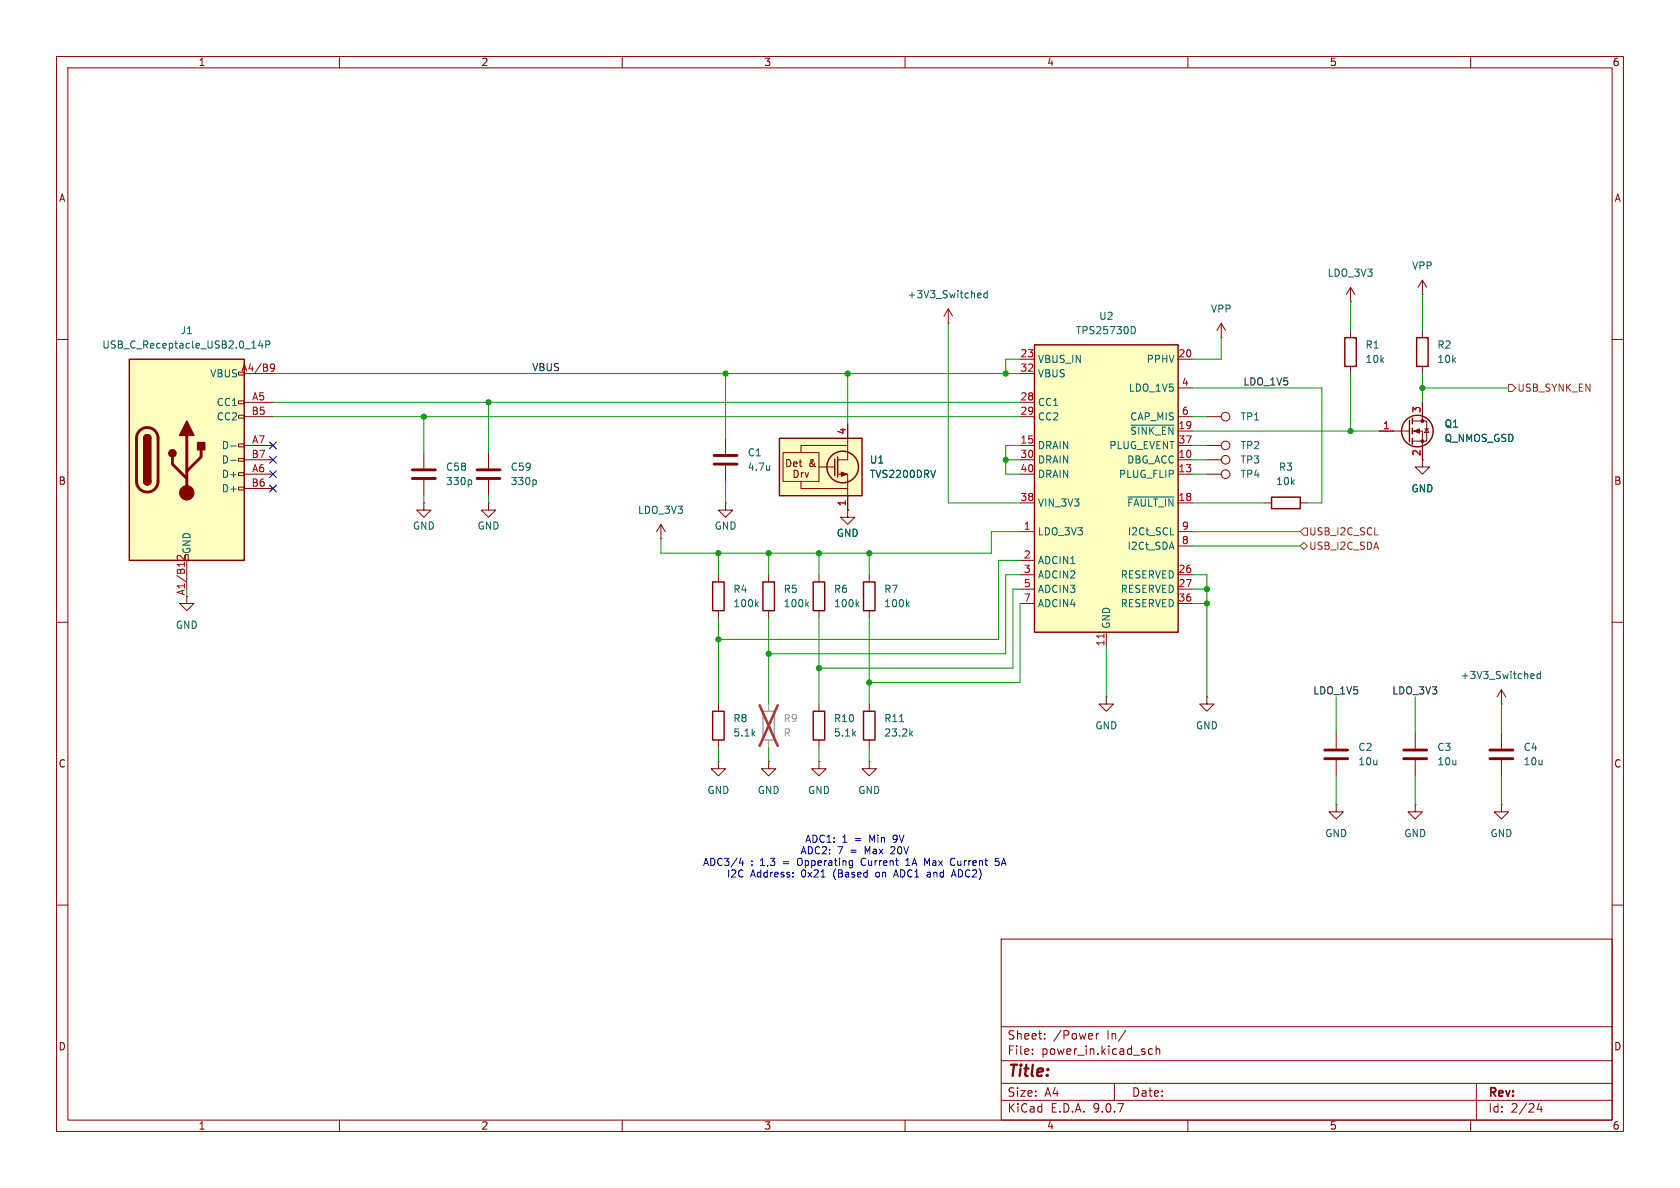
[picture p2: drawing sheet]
<svg xmlns="http://www.w3.org/2000/svg" width="297mm" height="210mm" viewBox="0 0 297 210" stroke-linecap="round" stroke-linejoin="round" font-family="sans-serif">
<g fill="none" stroke="#840000" stroke-width=".18">
<path d="M10 10h277v190h-277zM12 12h273v186h-273zM60 10v2M110 10v2M160 10v2M210 10v2M260 10v2M10 60h2M128.3 77.5v2.8M213.4 78.7h2.5M285 60h2M116.8 95.3h.1"/>
<path d="M116.8 92.7l-.7 1.3M116.8 92.7l.8 1.3M116.8 92.7v2.6M128.3 88.9v1.3h1.2l-1.2 1.2-1.3-1.2h1.3M128.3 88.9h.1M128.3 82.3v2.8M149.9 90.2v1.2h1.2l-1.2 1.3-1.3-1.3h1.3M149.9 90.2h.1M213.4 83.8h2.5M213.4 81.3h2.5M10 110h2M285 110h2"/>
<path d="M250.2 129.5v2.8M250.2 134.4v2.8M265.4 124.5h.1M265.4 121.9l-.7 1.3M265.4 121.9l.8 1.3M265.4 121.9v2.6M265.4 129.5v2.8M265.4 134.4v2.8M250.2 142.2v1.3h1.3l-1.3 1.3-1.3-1.3h1.3M250.2 142.2h.1M265.4 142.2v1.3h1.3l-1.3 1.3-1.2-1.3h1.2M265.4 142.2h.1"/>
<path d="M10 160h2M177 166h108v32h-108zM285 160h2M60 198v2M110 198v2M160 198v2M177 194.5h108M177 191.5h108M177 187.5h108M177 181.5h108M182.5 186.3v.1M182.5 185.5v.1"/>
<path d="M184.7 183.6v.1M184.7 182.8v.1M193.8 182.7v1M194.2 182.7l-.2 .1-.2 .2M197 191.5v3M199 182.1l-1.3 2M203.7 185.5l-.4-.1-.3 .3v.4l.2 .2h.5M204.4 185.5l.2-.1 .4 .1v.9M204.4 184.9v1.5M210 198v2M260 198v2M261 191.5v6.5"/>
<path d="M272.1 195l-.4 1.1h1M272.5 195.6v1"/>
<circle cx="216.7" cy="78.7" r=".76"/>
<circle cx="216.7" cy="81.3" r=".76"/>
<circle cx="216.7" cy="83.8" r=".76"/>
</g>
<path d="M136.1 82.3v.8M136.1 83l-.1 .1M270.8 119.1l.4 .1v.2l-.6 .1M271.2 119.9l-.4 .1M272.3 119.2l-.3-.1-.3 .3 .1 .5h.5M272.3 118.7v1.3" fill="none" stroke="#006464" stroke-width=".18"/>
<path d="M126.2 80.5h4.1M126.2 82h4.1M248.2 132.6h4M248.2 134.1h4M263.4 132.6h4.1M263.4 134.1h4.1" fill="none" stroke="#840000" stroke-width=".51"/>
<path d="M137.8 77.5h14.6v10.1h-14.6z" fill="#ffffc2"/>
<g fill="none" stroke="#840000" stroke-width=".18">
<path d="M167.6 57.2h.1M167.6 54.6l-.7 1.3M167.6 54.6l.8 1.3M167.6 54.6v2.6M149.9 78.7h-8.3v1.3M149.9 74.9v6.4h-1.8M243.8 76.2h5.4M249.7 74.4h2.5v3.6h-2.5M249.7 76.2h1.8v5.1M251.5 71.1v3.3M251.8 75.8h.8M252.2 75.8l.4 .7h-.8z"/>
<path d="M138.4 80h6.4v5.1h-6.4zM141.6 85.1v1.3h8.3M144.8 82.6h2.8M148.1 83.8h1.8v6.4M223.5 88.9h1.3M229.9 88.9h1.2M33 105.4v1.3h1.3l-1.3 1.3-1.3-1.3h1.3M213.4 123.2v1.3h1.2l-1.2 1.2-1.3-1.2h1.3M213.4 123.2h.1M236.2 129.5v2.8M236.2 134.4v2.8M236.2 142.2v1.3h1.3l-1.3 1.3-1.3-1.3h1.3"/>
<path d="M236.2 142.2h.1"/>
</g>
<g fill="none" stroke="#840000" stroke-width=".25">
<path d="M137.8 77.5h14.6v10.1h-14.6zM249.2 74.3v3.8M249.7 73.9v1M249.7 75.7v1M249.7 77.5v1M147.6 81.2v2.9M148.1 80.8v3.5M224.8 87.9h5.1v2h-5.1z"/>
<circle cx="250.6" cy="76.2" r="2.79"/>
<circle cx="149" cy="82.5" r="2.79"/>
</g>
<g fill="#840000" stroke="#840000" stroke-width=".18">
<path d="M148.7 83.4l1 .4-1 .4z"/>
<path d="M249.9 76.2l1.1-.4v.8z"/>
<circle cx="251.5" cy="74.4" r=".25"/>
<circle cx="251.5" cy="78" r=".25"/>
</g>
<path d="M173 51.8l.4 .1v.2l-.6 .1M173.4 52.6h-.4M174.5 51.9l-.3-.1-.3 .2 .2 .6h.4M174.5 51.4v1.2M165.4 83.1l-.4 1.3" fill="none" stroke="#006464" stroke-width=".18"/>
<path d="M234.2 132.6h4.1M234.2 134.1h4.1" fill="none" stroke="#840000" stroke-width=".51"/>
<path d="M22.9 63.5h20.3v35.6h-20.3z" fill="#ffffc2"/>
<g fill="none" stroke="#840000" stroke-width=".18">
<path d="M215.9 59.7h.1M215.9 57.2l-.8 1.2M215.9 57.2l.8 1.2M215.9 57.2v2.5M238.8 53.3h.1M238.8 50.8v2.5M238.8 58.4v1.3M238.8 50.8l-.8 1.3M238.8 50.8l.7 1.3M251.5 52.1h.1M251.5 49.5l-.8 1.3M251.5 49.5l.7 1.3"/>
<path d="M251.5 49.5v2.6M251.5 58.4v1.3M42.2 70.9h1v.5h-1zM42.2 73.4h1v.5h-1zM42.2 78.5h1v.5h-1zM43.2 66h5.1M43.2 71.1h5.1M43.2 73.7h5.1M43.2 78.7h5.1M213.4 73.7h2.5M238.8 64.8v1.2M251.5 64.8v1.2"/>
<path d="M32.8 98h.5v1.1h-.5zM33 99.1v5M42.2 81h1v.5h-1zM42.2 83.6h1v.5h-1zM42.2 86.1h1v.5h-1zM43.2 81.3h5.1M43.2 83.8h5.1M43.2 86.4h5.1M74.9 88.9v1.3h1.3l-1.3 1.2-1.2-1.2h1.2M74.9 88.9h.1M74.9 80v2.8M74.9 84.8v2.8"/>
<path d="M86.4 88.9v1.3h1.2l-1.2 1.2-1.3-1.2h1.3M86.4 88.9h.1M86.4 80v2.8M86.4 84.8v2.8M251.5 81.3v1.3h1.2l-1.2 1.2-1.3-1.2h1.3M127 101.6v1.3M127 108v1.2M135.9 101.6v1.3M135.9 108v1.2M144.8 101.6v1.3M144.8 108v1.2M153.7 101.6v1.3"/>
<path d="M153.7 108v1.2M127 134.6v1.3h1.3l-1.3 1.3-1.3-1.3h1.3M127 134.6h.1M127 124.5v1.2M127 130.8v1.3M135.9 134.6v1.3h1.3l-1.3 1.3-1.3-1.3h1.3M135.9 134.6h.1M144.8 134.6v1.3h1.2l-1.2 1.3-1.3-1.3h1.3M144.8 134.6h.1M144.8 124.5v1.2M144.8 130.8v1.3M153.7 134.6v1.3h1.2l-1.2 1.3-1.3-1.3h1.3"/>
<path d="M153.7 134.6h.1M153.7 124.5v1.2M153.7 130.8v1.3M195.6 123.2v1.3h1.2l-1.2 1.2-1.3-1.2h1.3M195.6 123.2h.1"/>
<circle cx="216.7" cy="73.7" r=".76"/>
</g>
<path d="M237.7 59.7h2.1v5.1h-2.1zM250.4 59.7h2.1v5.1h-2.1zM22.9 63.5h20.3v35.6h-20.3zM25.4 77.5a.64 .64 0 0 1 .6-.7 .64 .64 0 0 1 .7 .7M25.4 85.1a.64 .64 0 0 0 .6 .6 .64 .64 0 0 0 .7-.6M126 102.9h2v5.1h-2zM134.9 102.9h2v5.1h-2zM143.8 102.9h2v5.1h-2zM152.7 102.9h2v5.1h-2zM126 125.7h2v5.1h-2zM143.8 125.7h2v5.1h-2zM152.7 125.7h2v5.1h-2z" fill="none" stroke="#840000" stroke-width=".25"/>
<path d="M24.7 76.1a1.9 1.9 0 0 1 2.1-.4 1.9 1.9 0 0 1 1.1 1.8v7.6a1.91 1.91 0 0 1-1.9 1.9 1.91 1.91 0 0 1-1.9-1.9v-7.8l.2-.6zM33 77v10.1M35.6 79.5v1.3l-2.6 2.5M30.5 80.8v1.2l2.5 2.6M72.9 83.1h4.1M72.9 84.6h4.1M84.3 83.1h4.1M84.3 84.6h4.1" fill="none" stroke="#840000" stroke-width=".51"/>
<g fill="#840000" stroke="#840000" stroke-width=".25">
<path d="M25.4 77.5h1.3v7.6h-1.3z"/>
<path d="M25.6 77a.64 .64 0 0 1 .7-.1 .64 .64 0 0 1 .4 .6h-1.3z"/>
<path d="M25.4 85.1h1.3a.64 .64 0 0 1-.7 .6 .64 .64 0 0 1-.6-.6z"/>
<path d="M33 74.4l1.3 2.6h-2.6z"/>
<path d="M34.9 78.2h1.3v1.3h-1.3z"/>
<circle cx="30.5" cy="80.1" r=".63"/>
</g>
<circle cx="33" cy="87.1" r="1.27" fill="#840000" stroke="#840000" stroke-width=".18"/>
<path d="M47.9 64.5l.1-.1 .5 .1a.84 .84 0 0 1-.3 1.1h-.3M48.5 64.9l-.2 .2-.4-.1M32.6 98.2v.8l-.9-.8-.4 .2 .2 .5" fill="none" stroke="#a90000" stroke-width=".18"/>
<g fill="none" stroke="#006464" stroke-width=".18">
<path d="M40.8 78.8h1M46 60.2l-.3 .9h.8M46.3 60.7v.8M47 60.9h.6l.1-.2v-.3l-.7-.1v1.2M40.8 81.4h1M83.1 84.8l.3 .3v.3l-.3 .3M94.6 84.8l.2 .3v.3l-.2 .3M133.7 106.8l.4 .5M134.1 106.4l-.5 .5M142.6 106.8l.4 .5M143 106.4l-.5 .5M151.5 106.8l.3 .5"/>
<path d="M151.8 106.4l-.4 .5M160.4 106.8l.3 .5M160.7 106.4l-.4 .5M159 127.6h.8M161 129.6l.3 .5M161.3 129.3l-.4 .5"/>
</g>
<path d="M134.9 125.7h2v5.1h-2z" fill="none" stroke="#a1a1a1" stroke-width=".25"/>
<path d="M135.9 124.5v1.2M135.9 130.8v1.3" fill="none" stroke="#a1a1a1" stroke-width=".18"/>
<path d="M134.3 124.7l3.2 7.2M137.5 124.7l-3.2 7.2" fill="none" stroke="#e12e31" stroke-width=".46"/>
<path d="M182.9 61h25.4v50.8h-25.4z" fill="#ffffc2"/>
<path d="M182.9 61h25.4v50.8h-25.4z" fill="none" stroke="#840000" stroke-width=".25"/>
<g fill="none" stroke="#840000" stroke-width=".18">
<path d="M149.9 74.9v2.6M180.3 63.5h2.6M180.3 66h2.6M180.3 71.1h2.6M180.3 73.7h2.6M180.3 78.7h2.6M208.3 63.5h2.5M208.3 73.7h2.5M208.3 78.7h2.5M208.3 68.6h2.5M208.3 76.2h2.5M243.8 76.2h2.6"/>
<path d="M251.5 71.1v2.6M251.5 78.7v2.6M149.9 90.2h.1M149.9 87.6v2.6M180.3 81.3h2.6M180.3 83.8h2.6M180.3 88.9h2.6M180.3 94h2.6M180.3 99.1h2.6M208.3 81.3h2.5M208.3 83.8h2.5M208.3 88.9h2.5"/>
<path d="M208.3 94h2.5M208.3 96.5h2.5M180.3 101.6h2.6M180.3 104.1h2.6M180.3 106.7h2.6M195.6 111.8v2.5M208.3 101.6h2.5M208.3 104.1h2.5M208.3 106.7h2.5"/>
</g>
<path d="M195.2 112.1v.7" fill="none" stroke="#a90000" stroke-width=".18"/>
<path d="M200 57.7a.64 .64 0 0 1 .7 .7 .64 .64 0 0 1-.7 .6M199.9 75.2h7.6M165.4 83.1l-.4 1.3M199.4 87.9h8.1M206.9 94.6h.7" fill="none" stroke="#006464" stroke-width=".18"/>
<path d="M266.7 67.9h.6l.7 .7-.7 .6h-.6zM229.9 96.5l.6-.6 .6 .6-.6 .7zM229.9 94l.6-.7h.6v1.3h-.6z" fill="none" stroke="#725600" stroke-width=".18"/>
<g fill="none" stroke="#009600" stroke-width=".18">
<path d="M167.6 57.2v31.7h12.7M215.9 59.7v3.8h-5.1M238.8 53.3v5.1M251.5 52.1v6.3M48.3 66h132M48.3 73.7h132M48.3 71.1h132M74.9 73.7v6.3M86.4 71.1v8.9M128.3 66v11.5M149.9 66v8.9M180.3 78.7h-2.5v5.1h2.5"/>
<path d="M180.3 63.5h-2.5v2.5M210.8 68.6h22.9v20.3h-2.6M210.8 78.7h2.6M210.8 73.7h2.6M210.8 76.2h33M238.8 66v10.2M251.5 66v5.1M251.5 68.6h15.2M74.9 87.6v1.3M86.4 87.6v1.3M127 97.8v3.8M128.3 85.1v3.8"/>
<path d="M135.9 97.8v3.8M144.8 97.8v3.8M153.7 97.8v3.8M177.8 81.3h2.5M180.3 94h-5v3.8h-58.5v-2.5M180.3 99.1h-3.8v13.9h-49.5M210.8 83.8h2.6M210.8 94h19.1M210.8 81.3h2.6M210.8 88.9h12.7M210.8 96.5h19.1M127 109.2v15.3"/>
<path d="M135.9 109.2v15.3M144.8 109.2v15.3M153.7 109.2v15.3M180.3 104.1h-1.2v14h-34.3M180.3 101.6h-2.5v14h-41.9M180.3 106.7v14h-26.6M195.6 114.3v8.9M210.8 104.1h2.6M210.8 101.6h2.6v21.6M210.8 106.7h2.6M127 132.1v2.5M135.9 132.1v2.5"/>
<path d="M144.8 132.1v2.5M153.7 132.1v2.5M236.2 123.2v6.3M236.2 137.2v5M250.2 123.2v6.3M250.2 137.2v5M265.4 124.5v5M265.4 137.2v5"/>
</g>
<path d="M47.7 78.1l1.2 1.2M48.9 78.1l-1.2 1.2M47.7 85.8l1.2 1.2M47.7 80.7l1.2 1.2M47.7 83.2l1.2 1.2M48.9 85.8l-1.2 1.2M48.9 80.7l-1.2 1.2M48.9 83.2l-1.2 1.2" fill="none" stroke="#000084" stroke-width=".18"/>
<g fill="none" stroke="#0000c2" stroke-width=".18">
<path d="M131 151.7l-.3 .9h.8M131.3 152.1v.9M140.2 154.9v.1M140.2 154.2v.2M145.1 155h.8M152.5 151.8l-.3 .5 .3 .6M158.1 154.7h.6M158.4 153.8l-.4 1.2M160.1 153h.8M160.1 152.1l.4-.4v1.3M163.5 151.7l.4 .9 .4-.9M164.3 154.2h-.3"/>
<path d="M164.4 154.6h-.3l-.2 .1 .1 .3h.4M168.2 155l.4-1.2 .4 1.2M168.3 154.7h.6M168.4 151.7l.4 .1M168.8 152.9l-.4 .1M176.6 151.7h-.6l-.1 .6 .2-.1 .4 .1 .2 .1-.1 .5-.2 .1-.5-.1"/>
</g>
<g fill="#009600" stroke="#009600" stroke-width=".18">
<circle cx="153.7" cy="97.8" r=".46"/>
<circle cx="128.3" cy="66" r=".46"/>
<circle cx="149.9" cy="66" r=".46"/>
<circle cx="74.9" cy="73.7" r=".46"/>
<circle cx="86.4" cy="71.1" r=".46"/>
<circle cx="251.5" cy="68.6" r=".46"/>
<circle cx="177.8" cy="81.3" r=".46"/>
<circle cx="213.4" cy="104.1" r=".46"/>
<circle cx="177.8" cy="66" r=".46"/>
<circle cx="135.9" cy="97.8" r=".46"/>
<circle cx="127" cy="97.8" r=".46"/>
<circle cx="144.8" cy="97.8" r=".46"/>
<circle cx="144.8" cy="118.1" r=".46"/>
<circle cx="135.9" cy="115.6" r=".46"/>
<circle cx="153.7" cy="120.7" r=".46"/>
<circle cx="127" cy="113" r=".46"/>
<circle cx="213.4" cy="106.7" r=".46"/>
<circle cx="238.8" cy="76.2" r=".46"/>
</g>
<text font-size="2.8" fill="#840000" x="178" y="190.9">Title:</text>
<g font-size="2.1" fill="#840000">
<text x="178" y="184">Sheet:</text>
<text x="186.2" y="184">/Power</text>
<text x="195.7" y="184">In/</text>
<text x="178" y="186.7">File:</text>
<text x="184.1" y="186.7">power_in.kicad_sch</text>
<text x="178" y="196.9">KiCad</text>
<text x="178" y="194.1">Size:</text>
<text x="184.7" y="194.1">A4</text>
<text x="185.7" y="196.9">E.D.A.</text>
<text x="193.3" y="196.9">9.0.7</text>
<text x="200" y="194.1">Date:</text>
<text x="263" y="194.3">Rev:</text>
<text x="263" y="196.9">Id:</text>
<text x="267.1" y="196.9">2/24</text>
</g>
<g font-size="1.8" fill="#840000">
<text x="35" y="11.9">1</text>
<text x="85" y="11.9">2</text>
<text x="135" y="11.9">3</text>
<text x="185" y="11.9">4</text>
<text x="235" y="11.9">5</text>
<text x="285" y="11.9">6</text>
<text x="10.3" y="35.9">A</text>
<text x="285.3" y="35.9">A</text>
<text x="138.7" y="82.8">Det</text>
<text x="142.9" y="82.8">&amp;</text>
<text x="251.2" y="80.7" transform="rotate(-90 251.2 80.7)">2</text>
<text x="10.3" y="85.9">B</text>
<text x="140" y="84.7">Drv</text>
<text x="285.3" y="85.9">B</text>
<text x="10.3" y="135.9">C</text>
<text x="285.3" y="135.9">C</text>
<text x="10.3" y="185.9">D</text>
<text x="285.3" y="185.9">D</text>
<text x="35" y="199.9">1</text>
<text x="85" y="199.9">2</text>
<text x="135" y="199.9">3</text>
<text x="185" y="199.9">4</text>
<text x="235" y="199.9">5</text>
<text x="285" y="199.9">6</text>
</g>
<g font-size="1.8" fill="#006464">
<text x="249.5" y="47.9">VPP</text>
<text x="160.3" y="52.9">+3V3_Switched</text>
<text x="234.6" y="49.1">LDO_3V3</text>
<text x="31.8" y="59.3">J1</text>
<text x="190.1" y="59.3">TPS25730D</text>
<text x="194.2" y="56.7">U2</text>
<text x="214" y="55.5">VPP</text>
<text x="18" y="61.8">USB_C_Receptacle_USB2.0_14P</text>
<text x="183.4" y="64.4">VBUS_IN</text>
<text x="202.6" y="64.4">PPHV</text>
<text x="241.3" y="61.8">R1</text>
<text x="241.3" y="64.4">10k</text>
<text x="254" y="61.8">R2</text>
<text x="254" y="64.4">10k</text>
<text x="37.1" y="66.9">VBUS</text>
<text x="38.2" y="72">CC1</text>
<text x="183.4" y="66.9">VBUS</text>
<text x="183.4" y="72">CC1</text>
<text x="199.5" y="69.4">LDO_1V5</text>
<text x="38.2" y="74.5">CC2</text>
<text x="183.4" y="74.5">CC2</text>
<text x="199.7" y="74.5">CAP_MIS</text>
<text x="199.7" y="77.1">~{SINK_EN}</text>
<text x="219.2" y="74.5">TP1</text>
<text x="255.3" y="75.8">Q1</text>
<text x="39.1" y="79.6">D-</text>
<text x="39.1" y="82.1">D-</text>
<text x="78.7" y="83.4">C58</text>
<text x="90.2" y="83.4">C59</text>
<text x="132.1" y="80.9">C1</text>
<text x="132.1" y="83.4">4.7u</text>
<text x="153.7" y="82.1">U1</text>
<text x="183.4" y="79.6">DRAIN</text>
<text x="183.4" y="82.1">DRAIN</text>
<text x="196" y="79.6">PLUG_EVENT</text>
<text x="199.2" y="82.1">DBG_ACC</text>
<text x="219.2" y="79.6">TP2</text>
<text x="219.2" y="82.1">TP3</text>
<text x="226" y="83.4">R3</text>
<text x="255.3" y="78.3">Q_NMOS_GSD</text>
<text x="39.1" y="84.7">D+</text>
<text x="39.1" y="87.2">D+</text>
<text x="78.7" y="86">330p</text>
<text x="90.2" y="86">330p</text>
<text x="153.7" y="84.7">TVS2200DRV</text>
<text x="183.4" y="84.7">DRAIN</text>
<text x="183.4" y="89.8">VIN_3V3</text>
<text x="197.7" y="84.7">PLUG_FLIP</text>
<text x="199.2" y="89.8">~{FAULT_IN}</text>
<text x="219.2" y="84.7">TP4</text>
<text x="225.5" y="86">10k</text>
<text x="249.4" y="87.2">GND</text>
<text x="72.9" y="93.8">GND</text>
<text x="84.3" y="93.8">GND</text>
<text x="112.7" y="91">LDO_3V3</text>
<text x="126.2" y="93.8">GND</text>
<text x="147.8" y="95.1">GND</text>
<text x="183.4" y="94.8">LDO_3V3</text>
<text x="199.3" y="94.8">I2Ct_SCL</text>
<text x="33.9" y="98" transform="rotate(-90 33.9 98)">GND</text>
<text x="183.4" y="99.9">ADCIN1</text>
<text x="199.2" y="97.4">I2Ct_SDA</text>
<text x="129.5" y="105">R4</text>
<text x="129.5" y="107.5">100k</text>
<text x="138.4" y="105">R5</text>
<text x="138.4" y="107.5">100k</text>
<text x="147.3" y="105">R6</text>
<text x="147.3" y="107.5">100k</text>
<text x="156.2" y="105">R7</text>
<text x="156.2" y="107.5">100k</text>
<text x="183.4" y="102.5">ADCIN2</text>
<text x="183.4" y="105">ADCIN3</text>
<text x="183.4" y="107.5">ADCIN4</text>
<text x="198" y="102.5">RESERVED</text>
<text x="198" y="105">RESERVED</text>
<text x="198" y="107.5">RESERVED</text>
<text x="31" y="111.4">GND</text>
<text x="196.4" y="111.3" transform="rotate(-90 196.4 111.3)">GND</text>
<text x="258.1" y="120.2">+3V3_Switched</text>
<text x="129.5" y="127.9">R8</text>
<text x="129.5" y="130.4">5.1k</text>
<text x="147.3" y="130.4">5.1k</text>
<text x="147.3" y="127.9">R10</text>
<text x="156.2" y="127.9">R11</text>
<text x="156.2" y="130.4">23.2k</text>
<text x="193.5" y="129.1">GND</text>
<text x="211.3" y="129.1">GND</text>
<text x="240" y="132.9">C2</text>
<text x="240" y="135.5">10u</text>
<text x="254" y="132.9">C3</text>
<text x="254" y="135.5">10u</text>
<text x="269.2" y="132.9">C4</text>
<text x="269.2" y="135.5">10u</text>
<text x="125" y="140.6">GND</text>
<text x="133.9" y="140.6">GND</text>
<text x="142.7" y="140.6">GND</text>
<text x="151.6" y="140.6">GND</text>
<text x="234.2" y="148.2">GND</text>
<text x="248.2" y="148.2">GND</text>
<text x="263.4" y="148.2">GND</text>
</g>
<g font-size="1.8" fill="#a90000">
<text x="42.6" y="65.8">A4/B9</text>
<text x="180.3" y="63.2">23</text>
<text x="180.3" y="65.8">32</text>
<text x="208.2" y="63.2">20</text>
<text x="44.5" y="70.9">A5</text>
<text x="180.3" y="70.9">28</text>
<text x="208.8" y="68.3">4</text>
<text x="44.4" y="73.4">B5</text>
<text x="149.6" y="76.9" transform="rotate(-90 149.6 76.9)">4</text>
<text x="180.3" y="73.4">29</text>
<text x="208.2" y="75.9">19</text>
<text x="208.8" y="73.4">6</text>
<text x="244.4" y="75.9">1</text>
<text x="251.2" y="73.1" transform="rotate(-90 251.2 73.1)">3</text>
<text x="44.4" y="81">B7</text>
<text x="44.5" y="78.5">A7</text>
<text x="44.5" y="83.6">A6</text>
<text x="180.3" y="78.5">15</text>
<text x="180.3" y="81">30</text>
<text x="180.3" y="83.6">40</text>
<text x="208.2" y="78.5">37</text>
<text x="208.2" y="81">10</text>
<text x="208.2" y="83.6">13</text>
<text x="44.4" y="86.1">B6</text>
<text x="149.6" y="89.6" transform="rotate(-90 149.6 89.6)">1</text>
<text x="180.3" y="88.6">38</text>
<text x="208.2" y="88.6">18</text>
<text x="180.9" y="93.7">1</text>
<text x="208.8" y="93.7">9</text>
<text x="180.9" y="98.8">2</text>
<text x="180.9" y="101.3">3</text>
<text x="208.2" y="101.3">26</text>
<text x="208.8" y="96.3">8</text>
<text x="180.9" y="103.9">5</text>
<text x="180.9" y="106.4">7</text>
<text x="208.2" y="103.9">27</text>
<text x="208.2" y="106.4">36</text>
<text x="195.3" y="114.3" transform="rotate(-90 195.3 114.3)">11</text>
</g>
<g font-size="1.8" fill="#0f0f0f">
<text x="94" y="65.7">VBUS</text>
<text x="219.7" y="68.2">LDO_1V5</text>
<text x="232.1" y="122.8">LDO_1V5</text>
<text x="246" y="122.8">LDO_3V3</text>
</g>
<g font-size="1.8" fill="#725600">
<text x="268.2" y="69.4">USB_SYNK_EN</text>
<text x="231.3" y="94.8">USB_I2C_SCL</text>
<text x="231.3" y="97.4">USB_I2C_SDA</text>
</g>
<text font-size="1.8" fill="#009600" x="32.8" y="105.4" transform="rotate(-90 32.8 105.4)">A1/B12</text>
<g font-size="1.8" fill="#989898">
<text x="138.4" y="127.9">R9</text>
<text x="138.4" y="130.4">R</text>
</g>
<g font-size="1.8" fill="#0000c2">
<text x="142.2" y="149.2">ADC1:</text>
<text x="148.8" y="149.2">1</text>
<text x="151.2" y="149.2">=</text>
<text x="154" y="149.2">Min</text>
<text x="158.3" y="149.2">9V</text>
<text x="124.2" y="153.3">ADC3/4</text>
<text x="128.4" y="155.3">I2C</text>
<text x="132.7" y="155.3">Address:</text>
<text x="132.7" y="153.3">:</text>
<text x="134.5" y="153.3">1,3</text>
<text x="138.7" y="153.3">=</text>
<text x="141.4" y="151.2">ADC2:</text>
<text x="141.4" y="153.3">Opperating</text>
<text x="141.8" y="155.3">0x21</text>
<text x="147.6" y="155.3">(Based</text>
<text x="148" y="151.2">7</text>
<text x="150.4" y="151.2">=</text>
<text x="152.9" y="153.3">Current</text>
<text x="153.1" y="151.2">Max</text>
<text x="155.3" y="155.3">on</text>
<text x="157.9" y="151.2">20V</text>
<text x="158.8" y="155.3">ADC1</text>
<text x="161" y="153.3">1A</text>
<text x="164.5" y="153.3">Max</text>
<text x="164.8" y="155.3">and</text>
<text x="169.3" y="153.3">Current</text>
<text x="169.4" y="155.3">ADC2)</text>
<text x="177.4" y="153.3">5A</text>
</g>
</svg>
